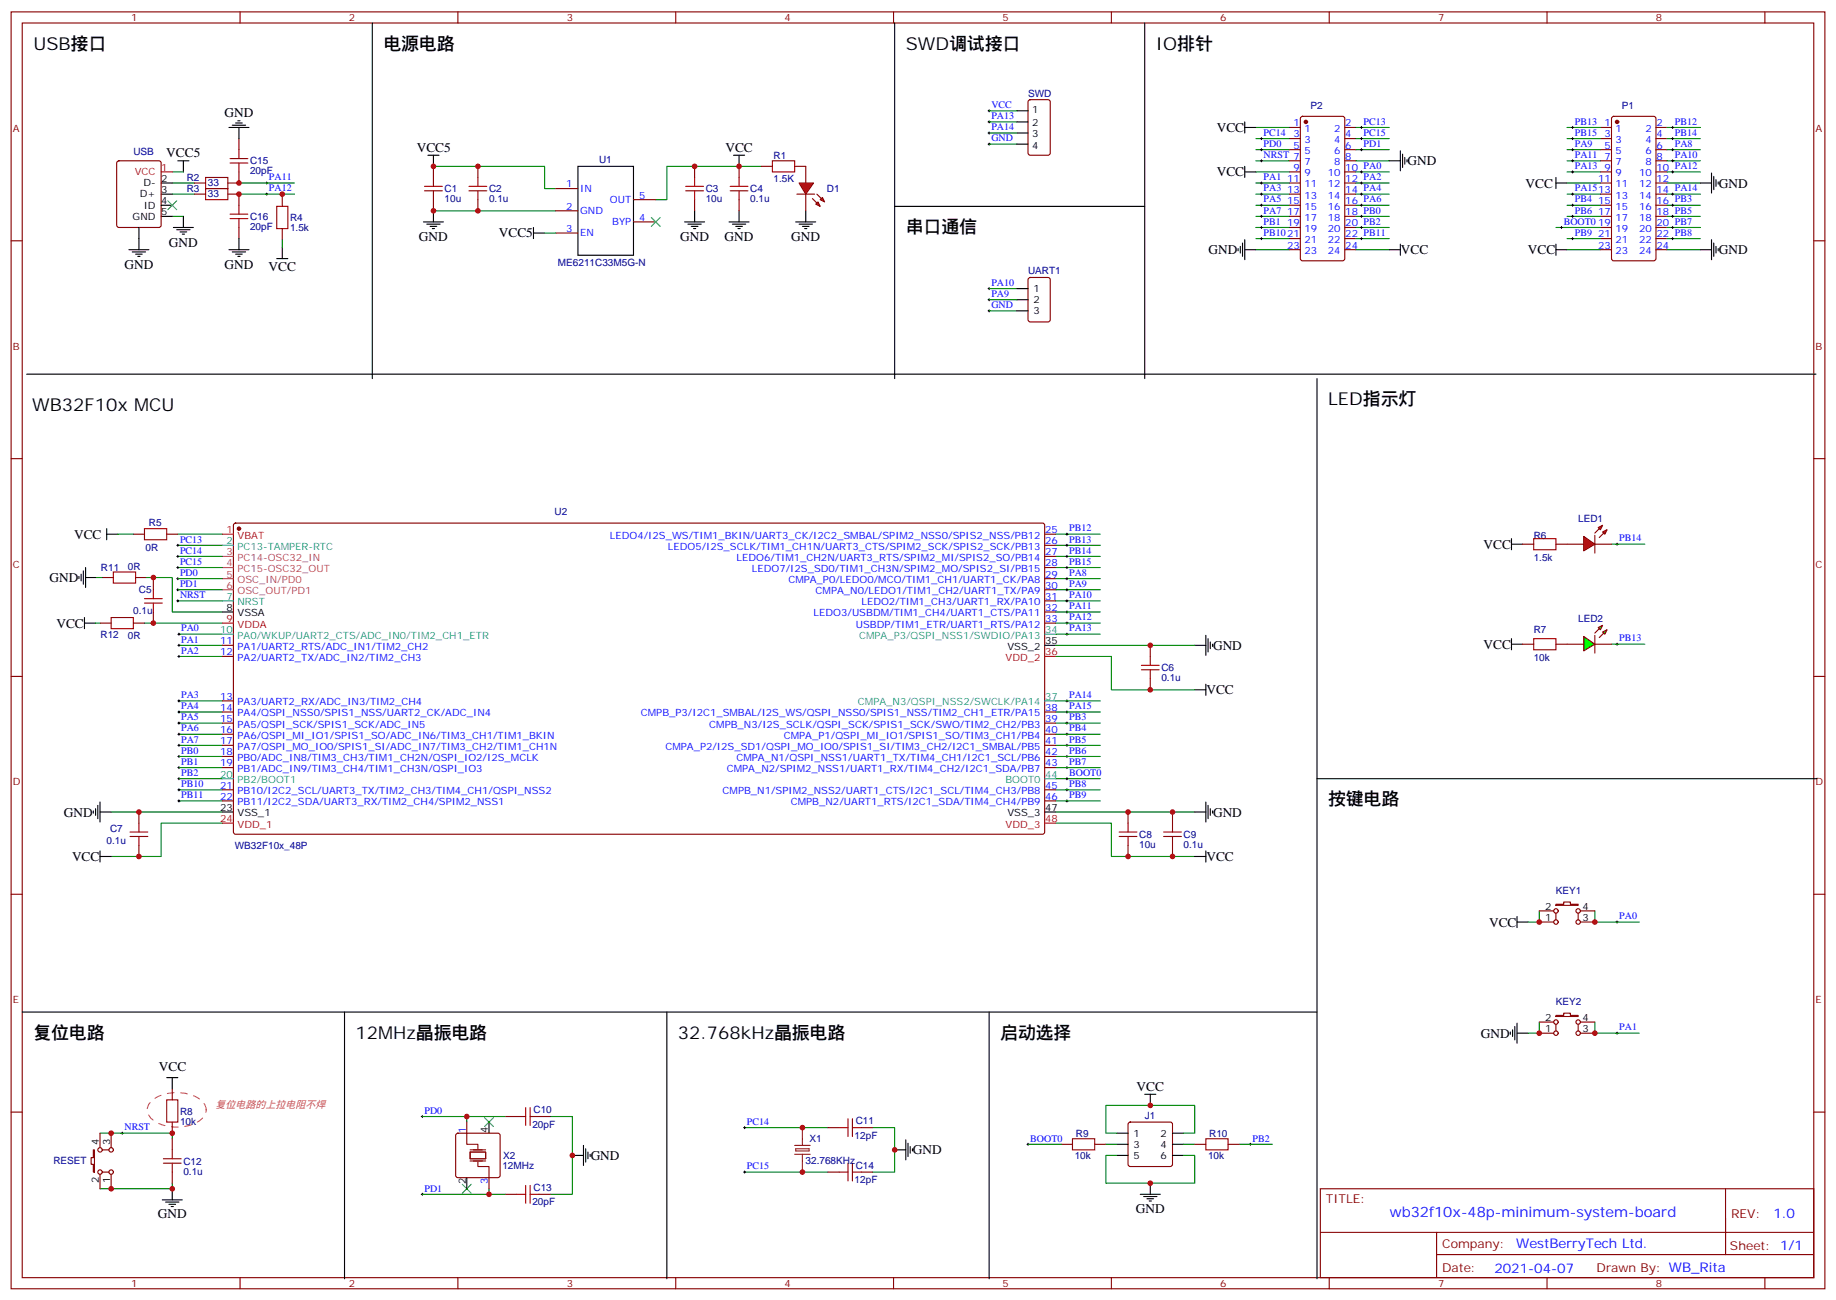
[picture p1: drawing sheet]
<svg xmlns="http://www.w3.org/2000/svg" width="583mm" height="413mm" viewBox="0 0 583 413" stroke-linecap="round" stroke-linejoin="round" font-family="sans-serif">
<g fill="none" stroke="#870000" stroke-width=".35">
<path d="M3.5 3.8h575.8v405.3h-575.8zM7.1 7.3h568.6v398.3h-568.6zM76.2 3.8v3.5M145.3 3.8v3.5M214.5 3.8v3.5M283.6 3.8v3.5M352.8 3.8v3.5M421.9 3.8v3.5M491.1 3.8v3.5M560.2 3.8v3.5M3.5 76.4h3.6M575.7 76.4h3.6"/>
<path d="M3.5 145.6h3.6M575.7 145.6h3.6M483.3 172.8h3.5M493.9 172.8h3.5M3.5 214.7h3.6M483.3 204.5h3.5M493.9 204.5h8.8M506.2 204.5h5.3M575.7 214.7h3.6M3.5 283.9h3.6M575.7 283.9h3.6M3.5 353h3.6"/>
<path d="M160.5 354.4h3.5M171.1 354.4h3.5M262.8 358h3.5M273.4 358h3.5M575.7 353h3.6M160.5 379.1h3.5M171.1 379.1h3.5M262.8 372.1h3.5M273.4 372.1h3.5M336.9 363.3h3.5M347.5 363.3h3.5M419.1 377.4h156.6v28.2h-156.6z"/>
<path d="M547.7 377.4v20.9M419.1 391.2h156.5M456 398.3h119.6M456 391.2v14.1M76.2 405.6v3.5M145.3 405.6v3.5M214.5 405.6v3.5M283.6 405.6v3.5M352.8 405.6v3.5M421.9 405.6v3.5M491.1 405.6v3.5M560.2 405.6v3.5"/>
</g>
<g fill="none" stroke="#000" stroke-width=".32">
<path d="M512.9 172.8h.7M513.3 172.4v.7M512.9 204.5h.7M513.3 204.2v.7M512.9 292.7h.7M513.3 292.3v.8M512.9 328h.7M513.3 327.6v.7M38.5 359.7h.7M38.8 359.4v.7M133.7 354.4h.7M134.1 354.1v.7"/>
<path d="M236 358h.7M236.4 357.6v.7M133.7 379.1h.7M134.1 378.8v.7M236 372.1h.7M236.4 371.7v.7"/>
</g>
<path d="M65.4 352.3a6.2 6.2 0 0 0-5.4-4.9 13.6 13.6 0 0 0-11.8 1.9 3.8 3.8 0 0 0 .8 6.6 13.9 13.9 0 0 0 14.9-.6 4 4 0 0 0 1.5-3" fill="none" stroke="#f63" stroke-width=".35" stroke-dasharray="2.1 2.1"/>
<g fill="none" stroke="#000" stroke-width=".35">
<path d="M118.2 7.3v112.9M284 7.3v112.9M363.4 7.3v112.9M135.8 49.3h3.5M137.6 49.3v3.5M284 65.5h79.4M8.5 118.8h567.9M418 120.2v285.7M479.8 171v3.5M479.8 172.8h3.5M479.8 204.5h3.5M479.8 202.7v3.6"/>
<path d="M418 247.2h158.8M481.5 292.7h3.6M481.5 290.9v3.6M7.1 321.3h410.9M109.4 321.3v84.6M211.7 321.3v84.6M314 321.3v84.6M479.4 327.6v.7M480.1 326.9v2.1M480.8 325.9v4.2M481.5 324.8v6.4M481.5 328h3.6"/>
<path d="M181.7 366.8h3.5M185.2 363.6v6.4M185.9 364.7v4.2M186.6 365.7v2.1M187.3 366.4v.7M284 365h3.5M287.5 361.8v6.4M288.2 362.9v4.2M288.9 364v2.1M289.6 364.7v.7"/>
</g>
<g fill="none" stroke="#a10000" stroke-width=".35">
<path d="M486.8 171h7.1v3.5h-7.1zM486.8 202.7h7.1v3.6h-7.1zM164 354.4h2.9M166.9 351.6v5.7M168.3 351.6v5.7M168.3 354.4h2.8M266.3 358h2.9M269.2 355.1v5.7M270.6 355.1v5.7M270.6 358h2.8M164 379.1h2.9M166.9 376.3v5.7"/>
<path d="M168.3 379.1h2.8M168.3 376.3v5.7M266.3 372.1h2.9M269.2 369.3v5.6M270.6 372.1h2.8M270.6 369.3v5.6M340.4 361.5h7.1v3.5h-7.1z"/>
</g>
<g fill="none" stroke="#008700" stroke-width=".35">
<path d="M241.7 52.8h-30v10.6h-3.6M511.5 172.8h10.6M511.5 204.5h10.6M488.6 289.2v3.5h-3.5M506.2 289.2v3.5h14.1M488.6 324.4v3.6h-3.5M506.2 324.4v3.6h14.1M134.1 354.4h26.4M174.6 354.4h7.1v24.7h-7.1M236.4 358h26.4M276.9 358h7.1v14.1h-7.1M134.1 379.1h26.4"/>
<path d="M236.4 372.1h26.4"/>
</g>
<g fill="#0f0" stroke="#870000" stroke-width=".35">
<path d="M508.7 200.6l1.4-.7-.7 1.4z"/>
<path d="M507.3 199.2l1.4-.7-.7 1.4z"/>
</g>
<g fill="#870000" stroke="#870000" stroke-width=".35">
<path d="M507.6 202.4l1.5-1.4z"/>
<path d="M506.2 201l1.4-1.4z"/>
</g>
<path d="M506.2 201.7v5.6z" fill="#f00" stroke="#870000" stroke-width=".35"/>
<path d="M502.7 202l3.5 2.5-3.5 2.1z" fill="#0f0" stroke="#870000" stroke-width=".35"/>
<g fill="#f00" stroke="#870000" stroke-width=".35">
<path d="M502.7 170.3l3.5 2.5-3.5 2.1z"/>
<path d="M506.2 169.9v5.7z"/>
</g>
<g fill="#870000" stroke="#870000" stroke-width=".35">
<path d="M506.2 169.2l1.4-1.4z"/>
<path d="M507.6 170.6l1.5-1.4z"/>
</g>
<g fill="#f00" stroke="#870000" stroke-width=".35">
<path d="M507.3 167.5l1.4-.7-.7 1.4z"/>
<path d="M508.7 168.9l1.4-.7-.7 1.4z"/>
</g>
<g fill="none" stroke="#870000" stroke-width=".35">
<path d="M497.4 172.8h5.3M506.2 172.8h5.3M488.6 292.7h4.6M488.6 289.2h4.6M493.9 287.1h2.5v-.8h2.1v.8h2.4v.3h-7zM493.9 289.9v2.1M500.9 289.9v2.1M501.6 292.7h4.6M501.6 289.2h4.6M488.6 328h4.6M488.6 324.4h4.6M493.9 322.3h2.5v-.7h2.1v.7h2.4v.4h-7z"/>
<path d="M493.9 325.2v2.1M500.9 325.2v2.1M501.6 328h4.6M501.6 324.4h4.6"/>
<circle cx="493.9" cy="292.7" r=".71"/>
<circle cx="493.9" cy="289.2" r=".71"/>
<circle cx="500.9" cy="292.7" r=".71"/>
<circle cx="500.9" cy="289.2" r=".71"/>
<circle cx="493.9" cy="324.4" r=".71"/>
<circle cx="493.9" cy="328" r=".71"/>
<circle cx="500.9" cy="324.4" r=".71"/>
<circle cx="500.9" cy="328" r=".71"/>
</g>
<g fill="none" stroke="#000" stroke-width=".35">
<path d="M232.8 49.3h3.6M234.6 49.3v3.5M217.3 70.4h6.4M218.4 71.2h4.2M219.4 71.9h2.1M220.1 72.6h.7M220.5 66.9v3.5M231.4 70.4h6.4M232.5 71.2h4.2M233.5 71.9h2.2M234.2 72.6h.7M234.6 66.9v3.5"/>
<path d="M252.6 70.4h6.3M253.6 71.2h4.3M254.7 71.9h2.1M255.4 72.6h.7M255.8 66.9v3.5"/>
</g>
<g fill="#f00" stroke="#870000" stroke-width=".35">
<path d="M253.6 58.1h4.6l-2.4 3.5z"/>
<path d="M252.9 61.6h5.7z"/>
</g>
<g fill="#870000" stroke="#870000" stroke-width=".35">
<path d="M259.3 61.6l1.4 1.4z"/>
<path d="M257.9 63l1.4 1.5z"/>
</g>
<g fill="#f00" stroke="#870000" stroke-width=".35">
<path d="M260.3 63.4l.8-.7 .7 1.4z"/>
<path d="M258.9 64.8l.7-.7 .7 1.4z"/>
</g>
<g fill="none" stroke="#870000" stroke-width=".35">
<path d="M326.6 31.9l.4-.3h5.7l.6 .5 .1 16.5-.5 .6-5.9 .1-.6-.5-.1-16.5zM413 37.1l.5-.2h12.7l.6 .5 .1 44.7-.5 .6-12.9 .1-.7-.5-.1-44.7zM511.8 37.1l.4-.2h12.7l.7 .5v44.7l-.4 .6-13 .1-.6-.5-.1-44.7zM37.3 51.3l.4-.3h12.7l.7 .5 .1 20-.5 .7h-13l-.6-.4-.1-20zM61.7 58.1h3.6M75.8 54.6v3.5h-3.5M75.8 44v3.5M137.6 52.8v3.5M151.7 52.8v3.5M176.4 59.9h7M220.5 52.8v3.5M234.6 52.8v3.5"/>
<path d="M241.7 52.8h3.5M252.2 52.8h3.6v5.3M409.2 58.1h3.5M409.2 40.5h3.5M409.2 44h3.5M409.2 47.5h3.5M409.2 51h3.5M409.2 54.6h3.5M426.9 58.1h3.5M426.9 40.5h3.5M426.9 44h3.5M426.9 47.5h3.5"/>
<path d="M426.9 51h3.5M426.9 54.6h3.5M508 58.1h3.5M508 40.5h3.5M508 44h3.5M508 47.5h3.5M508 51h3.5M508 54.6h3.5M525.6 58.1h3.6M525.6 40.5h3.6M525.6 44h3.6M525.6 47.5h3.6"/>
<path d="M525.6 51h3.6M525.6 54.6h3.6M61.7 61.6h3.6M72.3 61.6h3.5v3.6M75.8 72.2v3.5M89.6 62v3.5M89.6 72.6v3.5M137.6 63.4v3.5M151.7 63.4v3.5M176.4 66.9h7M176.4 74h7M201.1 70.4h7"/>
<path d="M201.1 63.4h7M220.5 63.4v3.5M234.6 63.4v3.5M255.8 61.6v5.3M409.2 61.6h3.5M409.2 79.3h3.5M409.2 75.7h3.5M409.2 72.2h3.5M409.2 68.7h3.5M409.2 65.2h3.5M426.9 61.6h3.5M426.9 79.3h3.5"/>
<path d="M426.9 75.7h3.5M426.9 72.2h3.5M426.9 68.7h3.5M426.9 65.2h3.5M508 61.6h3.5M508 79.3h3.5M508 75.7h3.5M508 72.2h3.5M508 68.7h3.5M508 65.2h3.5M525.6 61.6h3.6M525.6 79.3h3.6"/>
<path d="M525.6 75.7h3.6M525.6 72.2h3.6M525.6 68.7h3.6M525.6 65.2h3.6M326.6 88.3l.4-.2h5.7l.6 .4 .1 13-.5 .6-5.9 .1-.6-.5-.1-12.9zM42.3 169.6h3.6M52.9 169.6h3.5M74.3 166.3l.5-.2h256.4l.4 .7-.1 97.6-.6 .4h-256.4l-.4-.7v-97.3zM331.6 176.6h3.5M331.6 173.1h3.5M331.6 169.6h3.5M31.7 197.8h3.6"/>
<path d="M32.5 183.3h3.5M42.3 197.8h3.6M43 183.3h3.6M48.7 183.7v3.5M48.7 194.3v3.5M331.6 197.8h3.5M331.6 194.3h3.5M331.6 190.7h3.5M331.6 187.2h3.5M331.6 183.7h3.5M331.6 180.2h3.5M70.6 204.9h3.5"/>
<path d="M70.6 208.4h3.5M365.1 204.9v3.5M365.1 215.4v3.6M70.6 222.5h3.5M70.6 226h3.5M70.6 229.6h3.5M70.6 233.1h3.5M70.6 236.6h3.5M331.6 226h3.5M331.6 229.6h3.5M331.6 233.1h3.5M331.6 236.6h3.5"/>
<path d="M44.1 257.8v3.5M70.6 240.1h3.5M70.6 243.7h3.5M70.6 250.7h3.5M70.6 254.2h3.5M331.6 240.1h3.5M331.6 243.7h3.5M331.6 250.7h3.5M331.6 254.2h3.5M358.1 257.8v3.5M372.2 257.8v3.5M44.1 268.4v3.5"/>
<path d="M358.1 268.4v3.5M372.2 268.4v3.5M31.7 359.7v4.6M35.3 359.7v4.6M54.7 345.6v3.5M54.7 356.2v3.5M144.9 359.9l.4-.2h12.7l.5 .2 .2 .5v12.7l-.2 .5-.5 .2h-12.7l-.5-.2-.2-.5v-12.7zM148.2 356.2v3.5M358.3 356.4l.5-.2h12.7l.5 .2 .2 .5v12.7l-.3 .5-.4 .2h-12.7l-.5-.2-.2-.5v-12.7zM29.6 365h.4v7.1h-.4v-2.5h-.7v-2.1h.7zM31.7 372.8v4.6M32.5 365h2.1"/>
<path d="M32.5 372.1h2.1M35.3 372.8v4.6M54.7 361.5v3.5M54.7 372.1v3.5M155.2 373.8v3.6M379.2 363.3h3.6M389.8 363.3h3.5"/>
<circle cx="31.8" cy="365" r=".71"/>
<circle cx="31.8" cy="372.1" r=".71"/>
<circle cx="35.3" cy="365" r=".71"/>
<circle cx="35.3" cy="372.1" r=".71"/>
</g>
<g fill="none" stroke="#a10000" stroke-width=".35">
<path d="M65.3 59.9h7v3.5h-7zM65.3 56.3h7v3.6h-7zM73 51.8h5.7M73 50.3h5.7M75.8 47.5v2.8M75.8 51.8v2.8M134.8 59.2h5.6M137.6 56.3v2.9M148.9 59.2h5.6M151.7 56.3v2.9M217.7 59.2h5.6M220.5 56.3v2.9"/>
<path d="M231.8 59.2h5.6M234.6 56.3v2.9M245.2 51h7v3.6h-7zM73 69.4h5.7M73 68h5.7M75.8 65.2v2.8M75.8 69.4v2.8M87.8 65.5h3.6v7.1h-3.6zM134.8 60.6h5.6M137.6 60.6v2.8M148.9 60.6h5.6M151.7 60.6v2.8"/>
<path d="M217.7 60.6h5.6M220.5 60.6v2.8M231.8 60.6h5.6M234.6 60.6v2.8M45.9 167.8h7v3.5h-7zM35.3 196h7v3.6h-7zM36 181.6h7v3.5h-7zM45.9 191.5h5.6M45.9 190h5.6M48.7 187.2v2.8M48.7 191.5v2.8M362.3 212.6h5.6"/>
<path d="M362.3 211.2h5.6M365.1 208.4v2.8M365.1 212.6v2.8M41.3 265.5h5.6M41.3 264.1h5.6M44.1 261.3v2.8M44.1 265.5v2.9M355.2 265.5h5.7M355.2 264.1h5.7M358.1 261.3v2.8M358.1 265.5v2.9M369.4 265.5h5.6"/>
<path d="M369.4 264.1h5.6M372.2 261.3v2.8M372.2 265.5v2.9M52.9 349.1h3.5v7.1h-3.5zM51.9 369.3h5.6M51.9 367.8h5.6M54.7 365v2.8M54.7 369.3v2.8M382.8 361.5h7v3.5h-7z"/>
</g>
<g fill="none" stroke="#008700" stroke-width=".35">
<path d="M314 38.7h8.8M314 35.2h8.8M54.7 58.1h7M54.7 54.6h3.5M75.8 58.1h17.7M137.6 52.8h35.3v7.1h3.5M314 45.8h8.8M314 42.2h8.8M398.6 58.1h10.6M398.6 54.6h10.6M398.6 40.5h10.6M398.6 44h10.6"/>
<path d="M398.6 47.5h10.6M398.6 51h10.6M430.4 58.1h10.6M430.4 54.6h10.6M430.4 40.5h10.6M430.4 44h10.6M430.4 47.5h10.6M430.4 51h10.6M497.4 58.1h10.6M497.4 54.6h10.6M497.4 40.5h10.6M497.4 44h10.6"/>
<path d="M497.4 47.5h10.6M497.4 51h10.6M529.2 58.1h10.6M529.2 54.6h10.6M529.2 40.5h10.6M529.2 44h10.6M529.2 47.5h10.6M529.2 51h10.6M54.7 61.6h7M54.7 68.7h3.5M75.8 61.6h13.8M89.6 76.1v2.5"/>
<path d="M93.5 61.6h-3.9v.4M137.6 66.9h38.8M172.9 74h3.5M398.6 61.6h10.6M398.6 68.7h10.6M398.6 65.2h10.6M398.6 79.3h10.6M398.6 75.7h10.6M398.6 72.2h10.6M430.4 61.6h10.6M430.4 68.7h10.6M430.4 65.2h10.6"/>
<path d="M430.4 79.3h10.6M430.4 75.7h10.6M430.4 72.2h10.6M493.9 72.2h14.1M497.4 61.6h10.6M497.4 68.7h10.6M497.4 65.2h10.6M497.4 79.3h10.6M497.4 75.7h10.6M529.2 61.6h10.6M529.2 68.7h10.6M529.2 65.2h10.6"/>
<path d="M529.2 79.3h10.6M529.2 75.7h10.6M529.2 72.2h10.6M314 98.7h8.8M314 95.1h8.8M314 91.6h8.8M37.4 169.6h4.9M56.4 176.6h14.2M56.4 173.1h14.2M56.4 169.6h14.2M335.1 176.6h14.1M335.1 173.1h14.1"/>
<path d="M335.1 169.6h14.1M30.3 197.8h1.4M30.7 183.3h1.8M45.9 197.8h24.7M46.6 183.3h8.1v11h15.9M48.7 183.3v.4M56.4 180.2h14.2M56.4 190.7h14.2M56.4 187.2h14.2M56.4 183.7h14.2M335.1 180.2h14.1M335.1 190.7h14.1"/>
<path d="M335.1 194.3h14.1M335.1 197.8h14.1M335.1 187.2h14.1M335.1 183.7h14.1M56.8 208.4h13.8M56.8 204.9h13.8M56.8 201.3h13.8M335.1 204.9h44.1M335.1 208.4h17.7v10.6h26.4M335.1 201.3h14.1M56.8 236.6h13.8M56.8 233.1h13.8"/>
<path d="M56.8 229.6h13.8M56.8 226h13.8M56.8 222.5h13.8M335.1 236.6h14.1M335.1 233.1h14.1M335.1 229.6h14.1M335.1 226h14.1M335.1 222.5h14.1M35.3 257.8h35.3M56.8 254.2h13.8M56.8 250.7h13.8M56.8 247.2h13.8"/>
<path d="M56.8 243.7h13.8M56.8 240.1h13.8M335.1 254.2h14.1M335.1 250.7h14.1M335.1 247.2h14.1M335.1 243.7h14.1M335.1 240.1h14.1M335.1 257.8h44.1M70.6 261.3h-19.4v10.6h-15.9M335.1 261.3h17.7v10.6h26.4M31.7 359.7h23v1.8M148.2 354.4v1.8"/>
<path d="M354.5 359.7h-3.5v-8.8h28.2v8.8h-3.5M54.7 375.6v1.8h-23M155.2 377.4v1.7M326.3 363.3h10.6M351 363.3h3.5M354.5 366.8h-3.5v8.8h28.2v-8.8h-3.5M375.7 363.3h3.5M393.3 363.3h10.6"/>
</g>
<g fill="none" stroke="#000" stroke-width=".35">
<path d="M73.7 39.8h4.3M74.8 39.1h2.1M75.5 38.3h.7M322.8 35.2h3.5M322.8 38.7h3.5M395.1 38.7v3.5M51.2 58.1h3.5M56.4 51h3.6M58.2 51v3.6M72.7 40.5h6.3M75.8 40.5v3.5M183.4 52.8h17.7v28.2h-17.7z"/>
<path d="M322.8 42.2h3.5M322.8 45.8h3.5M395.1 40.5h3.5M395.1 52.8v3.5M395.1 54.6h3.5M441 51h3.5M444.5 47.9v6.3M445.2 48.9v4.3M445.9 50v2.1M446.6 50.7v.7M493.9 58.1h3.5M493.9 56.3v3.6"/>
<path d="M539.8 58.1h3.5M543.3 54.9v6.4M544 56v4.2M544.7 57v2.2M545.4 57.7v.8M40.9 79.3h6.4M42 80h4.2M44.1 72.2v7.1M51.2 68.7h3.5M51.2 61.6h3.5M51.2 65.2h3.5M55 72.2h6.4"/>
<path d="M56.1 72.9h4.2M57.1 73.6h2.2M57.9 74.3h.7M58.2 68.7v3.5M72.7 79.3h6.3M73.7 80h4.3M75.8 75.7v3.6M89.6 78.6v3.5M134.4 70.4h6.4M135.5 71.2h4.2M136.5 71.9h2.1M137.2 72.6h.7"/>
<path d="M137.6 66.9v3.5M169.3 74h3.6M169.3 72.2v3.5M393 78.9v.7M393.7 78.2v2.1M394.4 77.2v4.2M395.1 76.1v6.3M395.1 79.3h3.5M441 79.3h3.5M444.5 77.5v3.5M493.9 79.3h3.5M493.9 77.5v3.5"/>
<path d="M539.8 79.3h3.5M543.3 76.1v6.3M544 77.2v4.2M544.7 78.2v2.1M545.4 78.9v.7M43 80.7h2.2M43.7 81.4h.7M74.8 80.7h2.1M75.5 81.4h.7M87.8 82.1h3.6M322.8 98.7h3.5M322.8 91.6h3.5"/>
<path d="M322.8 95.1h3.5M33.9 169.6h3.5M33.9 167.8v3.5M25 183v.7M25.8 182.3v2.1M26.5 181.2v4.3M26.8 197.8h3.5M26.8 196v3.6M27.2 183.3h3.5M27.2 180.2v6.3M70.6 194.3h3.5M331.6 204.9h3.5"/>
<path d="M379.2 204.9h3.6M379.2 219h3.6M382.8 201.7v6.3M382.8 217.2v3.5M383.5 202.7v4.3M384.2 203.8v2.1M384.9 204.5v.7M29.6 257.4v.7M30.3 256.7v2.1M31 255.7v4.2M31.7 257.8h3.6M31.7 254.6v6.3"/>
<path d="M70.6 257.8h3.5M331.6 257.8h3.5M379.2 257.8h3.6M382.8 254.6v6.3M383.5 255.7v4.2M384.2 256.7v2.1M384.9 257.4v.7M31.7 271.9h3.6M31.7 270.1v3.5M379.2 271.9h3.6M382.8 270.1v3.5M52.9 342.1h3.5"/>
<path d="M54.7 342.1v3.5M155.2 356.2v3.5M354.5 359.7h3.6M363.4 347.4h3.5M365.1 347.4v3.5M372.2 359.7h3.5M54.7 377.4v3.5M148.2 373.8v3.6M354.5 363.3h3.6M354.5 366.8h3.6M361.9 379.1h6.4M363 379.8h4.2"/>
<path d="M365.1 375.6v3.5M372.2 363.3h3.5M372.2 366.8h3.5M51.5 380.9h6.4M52.6 381.6h4.2M53.6 382.3h2.1M54.3 383h.7M364.1 380.5h2.1M364.8 381.2h.7"/>
</g>
<g fill="none" stroke="#000" stroke-width=".32">
<path d="M313.6 38.7h.7M313.6 35.2h.7M314 34.8v.7M314 38.3v.8M84.3 58.1h.7M84.7 57.7v.8M313.6 42.2h.7M313.6 45.8h.7M314 41.9v.7M314 45.4v.7M400 58.1h.8M400 44h.8"/>
<path d="M400 47.5h.8M400 51h.8M400.4 43.6v.7M400.4 47.2v.7M400.4 50.7v.7M400.4 57.7v.8M431.8 58.1h.7M431.8 40.5h.7M431.8 44h.7M431.8 47.5h.7M431.8 54.6h.7M432.2 40.1v.7"/>
<path d="M432.2 43.6v.7M432.2 47.2v.7M432.2 54.2v.7M432.2 57.7v.8M498.8 40.5h.7M498.8 44h.7M498.8 47.5h.7M498.8 51h.7M498.8 54.6h.7M499.2 40.1v.7M499.2 43.6v.7M499.2 47.2v.7"/>
<path d="M499.2 50.7v.7M499.2 54.2v.7M530.6 40.5h.7M530.6 44h.7M530.6 47.5h.7M530.6 51h.7M530.6 54.6h.7M530.9 40.1v.7M530.9 43.6v.7M530.9 47.2v.7M530.9 50.7v.7M530.9 54.2v.7"/>
<path d="M84.3 61.6h.7M84.7 61.3v.7M400 61.6h.8M400 65.2h.8M400 68.7h.8M400 72.2h.8M400 75.7h.8M400.4 61.3v.7M400.4 64.8v.7M400.4 68.3v.7M400.4 71.9v.7M400.4 75.4v.7"/>
<path d="M431.8 61.6h.7M431.8 65.2h.7M431.8 68.7h.7M431.8 72.2h.7M431.8 75.7h.7M432.2 61.3v.7M432.2 64.8v.7M432.2 68.3v.7M432.2 71.9v.7M432.2 75.4v.7M495.3 72.2h.7M495.7 71.9v.7"/>
<path d="M498.8 61.6h.7M498.8 65.2h.7M498.8 68.7h.7M498.8 75.7h.7M499.2 61.3v.7M499.2 64.8v.7M499.2 68.3v.7M499.2 75.4v.7M530.6 61.6h.7M530.6 65.2h.7M530.6 68.7h.7M530.6 72.2h.7"/>
<path d="M530.6 75.7h.7M530.9 61.3v.7M530.9 64.8v.7M530.9 68.3v.7M530.9 71.9v.7M530.9 75.4v.7M313.6 91.6h.7M313.6 95.1h.7M313.6 98.7h.7M314 91.3v.7M314 94.8v.7M314 98.3v.7"/>
<path d="M56.1 176.6h.7M56.1 173.1h.7M56.4 172.8v.7M56.4 176.3v.7M56.4 179.8v.7M338.3 176.6h.7M338.3 173.1h.7M338.3 169.6h.7M338.7 169.2v.7M338.7 172.8v.7M338.7 176.3v.7M338.7 179.8v.7"/>
<path d="M56.1 180.2h.7M56.1 190.7h.7M56.1 187.2h.7M56.1 183.7h.7M56.4 183.3v.7M56.4 186.9v.7M56.4 190.4v.7M338.3 180.2h.7M338.3 197.8h.7M338.3 194.3h.7M338.3 190.7h.7M338.3 187.2h.7"/>
<path d="M338.3 183.7h.7M338.7 183.3v.7M338.7 186.9v.7M338.7 190.4v.7M338.7 193.9v.7M338.7 197.4v.8M56.4 208.4h.7M56.4 204.9h.7M56.4 201.3h.7M56.8 201v.7M56.8 204.5v.7M56.8 208v.7"/>
<path d="M338.3 201.3h.7M338.7 201v.7M56.4 236.6h.7M56.4 233.1h.7M56.4 229.6h.7M56.4 226h.7M56.4 222.5h.7M56.8 222.1v.7M56.8 225.7v.7M56.8 229.2v.7M56.8 232.7v.7M56.8 236.3v.7"/>
<path d="M56.8 239.8v.7M338.3 236.6h.7M338.3 233.1h.7M338.3 229.6h.7M338.3 226h.7M338.3 222.5h.7M338.7 222.1v.7M338.7 225.7v.7M338.7 229.2v.7M338.7 232.7v.7M338.7 236.3v.7M338.7 239.8v.7"/>
<path d="M56.4 254.2h.7M56.4 250.7h.7M56.4 243.7h.7M56.4 240.1h.7M56.4 247.2h.7M56.8 243.3v.7M56.8 246.8v.7M56.8 250.4v.7M56.8 253.9v.7M338.3 254.2h.7M338.3 250.7h.7M338.3 243.7h.7"/>
<path d="M338.3 240.1h.7M338.3 247.2h.7M338.7 243.3v.7M338.7 246.8v.7M338.7 250.4v.7M338.7 253.9v.7M326 363.3h.7M326.3 362.9v.7M396.5 363.3h.7M396.9 362.9v.7"/>
</g>
<path d="M51.2 54.6h3.5M70.6 169.6h3.5M70.6 197.8h3.5M331.6 208.4h3.5M70.6 261.3h3.5M331.6 261.3h3.5" fill="none" stroke="#f00" stroke-width=".35"/>
<g fill="#870000" stroke="#870000" stroke-width=".35">
<circle cx="75.8" cy="167.8" r=".53"/>
<circle cx="414.5" cy="38.7" r=".53"/>
<circle cx="513.3" cy="38.7" r=".53"/>
</g>
<path d="M70.6 173.1h3.5M70.6 190.7h3.5M70.6 201.3h3.5M331.6 201.3h3.5M331.6 222.5h3.5M70.6 247.2h3.5M331.6 247.2h3.5" fill="none" stroke="#009cc9" stroke-width=".35"/>
<path d="M70.6 176.6h3.5M70.6 180.2h3.5M70.6 183.7h3.5M70.6 187.2h3.5" fill="none" stroke="#c4008f" stroke-width=".35"/>
<path d="M53.3 63.7l2.8 2.9M56.1 63.7l-2.8 2.9M206.7 69l2.8 2.9M209.5 69l-2.8 2.9M153.8 354.8l2.8 2.8M156.6 354.8l-2.8 2.8M146.8 376l2.8 2.8M149.6 376l-2.8 2.8" fill="none" stroke="#3c3" stroke-width=".35"/>
<path d="M148.2 359.7v3.6h3.5v1.4M149.2 365.7h5v2.1h-5zM149.2 365h5M149.2 368.5h5M151.7 368.9v1.4h3.5v3.5" fill="none" stroke="#870012" stroke-width=".35"/>
<path d="M254.7 358v5.6M252.2 363.6h5M252.2 366.4h5M252.6 364.7h4.2v.7h-4.2zM254.7 366.4v5.7" fill="none" stroke="#8c2424" stroke-width=".35"/>
<g fill="#c00">
<circle cx="506.2" cy="328" r=".88"/>
<circle cx="137.6" cy="66.9" r=".88"/>
<circle cx="151.7" cy="66.9" r=".88"/>
<circle cx="54.7" cy="377.4" r=".88"/>
<circle cx="365.1" cy="375.6" r=".88"/>
<circle cx="365.1" cy="350.9" r=".88"/>
<circle cx="151.7" cy="52.8" r=".88"/>
<circle cx="488.6" cy="328" r=".88"/>
<circle cx="506.2" cy="292.7" r=".88"/>
<circle cx="488.6" cy="292.7" r=".88"/>
<circle cx="284" cy="365" r=".88"/>
<circle cx="234.6" cy="52.8" r=".88"/>
<circle cx="220.5" cy="52.8" r=".88"/>
<circle cx="137.6" cy="52.8" r=".88"/>
<circle cx="35.3" cy="377.4" r=".88"/>
<circle cx="35.3" cy="359.7" r=".88"/>
<circle cx="44.1" cy="257.8" r=".88"/>
<circle cx="44.1" cy="271.9" r=".88"/>
<circle cx="358.1" cy="257.8" r=".88"/>
<circle cx="372.2" cy="257.8" r=".88"/>
<circle cx="358.1" cy="271.9" r=".88"/>
<circle cx="365.1" cy="204.9" r=".88"/>
<circle cx="365.1" cy="219" r=".88"/>
<circle cx="372.2" cy="271.9" r=".88"/>
<circle cx="54.7" cy="359.7" r=".88"/>
<circle cx="148.2" cy="354.4" r=".88"/>
<circle cx="155.2" cy="379.1" r=".88"/>
<circle cx="181.7" cy="366.8" r=".88"/>
<circle cx="254.7" cy="358" r=".88"/>
<circle cx="254.7" cy="372.1" r=".88"/>
<circle cx="75.8" cy="58.1" r=".88"/>
<circle cx="75.8" cy="61.6" r=".88"/>
<circle cx="89.6" cy="61.6" r=".88"/>
<circle cx="48.7" cy="183.3" r=".88"/>
<circle cx="48.7" cy="197.8" r=".88"/>
</g>
<g font-size="5.6">
<text x="10.6" y="15.8">USB接口</text>
<text x="121.7" y="15.8">电源电路</text>
<text x="287.5" y="15.8">SWD调试接口</text>
<text x="366.9" y="15.8">IO排针</text>
<text x="287.5" y="74">串口通信</text>
<text x="10.2" y="130.4">WB32F10x MCU</text>
<text x="421.6" y="128.7">LED指示灯</text>
<text x="421.6" y="255.7">按键电路</text>
<text x="10.6" y="329.7">复位电路</text>
<text x="112.9" y="329.7">12MHz晶振电路</text>
<text x="215.2" y="329.7">32.768kHz晶振电路</text>
<text x="317.5" y="329.7">启动选择</text>
</g>
<text font-size="4.6" fill="#00f" x="441.2" y="386.4">wb32f10x-48p-minimum-system-board</text>
<g font-size="4.2">
<text x="71.3" y="37.3">GND</text>
<text x="386.2" y="41.9">VCC</text>
<text x="52.8" y="49.9">VCC5</text>
<text x="132.3" y="48.1">VCC5</text>
<text x="230.3" y="48.1">VCC</text>
<text x="446.8" y="52.5">GND</text>
<text x="386.2" y="56">VCC</text>
<text x="484.2" y="59.5">VCC</text>
<text x="545.6" y="59.5">GND</text>
<text x="133" y="76.5">GND</text>
<text x="158.3" y="75.4">VCC5</text>
<text x="215.9" y="76.5">GND</text>
<text x="230" y="76.5">GND</text>
<text x="251.2" y="76.5">GND</text>
<text x="53.6" y="78.3">GND</text>
<text x="383.6" y="80.7">GND</text>
<text x="444.7" y="80.7">VCC</text>
<text x="485" y="80.7">VCC</text>
<text x="545.6" y="80.7">GND</text>
<text x="39.5" y="85.4">GND</text>
<text x="71.3" y="85.3">GND</text>
<text x="85.3" y="86">VCC</text>
<text x="23.5" y="171">VCC</text>
<text x="470.9" y="174.2">VCC</text>
<text x="15.7" y="184.8">GND</text>
<text x="17.9" y="199.2">VCC</text>
<text x="385.1" y="206.3">GND</text>
<text x="470.9" y="205.9">VCC</text>
<text x="382.9" y="220.4">VCC</text>
<text x="20.3" y="259.2">GND</text>
<text x="385.1" y="259.2">GND</text>
<text x="22.9" y="273.3">VCC</text>
<text x="382.9" y="273.3">VCC</text>
<text x="472.7" y="294.1">VCC</text>
<text x="470.1" y="329.4">GND</text>
<text x="50.4" y="340">VCC</text>
<text x="360.8" y="346.3">VCC</text>
<text x="187.5" y="368.2">GND</text>
<text x="289.8" y="366.4">GND</text>
<text x="50.1" y="386.5">GND</text>
<text x="360.5" y="385.1">GND</text>
</g>
<g font-size="4.2" fill="#00f">
<text x="562.9" y="386.6">1.0</text>
<text x="481.3" y="396.2">WestBerryTech Ltd.</text>
<text x="474.4" y="404">2021-04-07</text>
</g>
<g font-size="3.9" fill="#800">
<text x="420.9" y="382">TITLE:</text>
<text x="549.5" y="386.6">REV:</text>
<text x="457.8" y="396.2">Company:</text>
<text x="549.1" y="396.8">Sheet: 1/1</text>
<text x="457.8" y="403.8">Date:</text>
<text x="506.8" y="403.9">Drawn By: WB_Rita</text>
</g>
<g font-size="3.2" fill="#800">
<text x="41.6" y="6.8">1</text>
<text x="110.8" y="6.8">2</text>
<text x="179.9" y="6.8">3</text>
<text x="249.1" y="6.8">4</text>
<text x="318.2" y="6.8">5</text>
<text x="387.3" y="6.8">6</text>
<text x="456.5" y="6.8">7</text>
<text x="525.6" y="6.8">8</text>
<text x="4.1" y="41.9">A</text>
<text x="576.3" y="41.9">A</text>
<text x="4.1" y="111">B</text>
<text x="576.3" y="111">B</text>
<text x="4.1" y="180.2">C</text>
<text x="576.3" y="180.2">C</text>
<text x="4.1" y="249.3">D</text>
<text x="576.3" y="249.3">D</text>
<text x="4.1" y="318.5">E</text>
<text x="576.3" y="318.5">E</text>
<text x="41.6" y="408.6">1</text>
<text x="110.8" y="408.6">2</text>
<text x="179.9" y="408.6">3</text>
<text x="249.1" y="408.6">4</text>
<text x="318.2" y="408.6">5</text>
<text x="387.3" y="408.6">6</text>
<text x="456.5" y="408.6">7</text>
<text x="525.6" y="408.6">8</text>
</g>
<g font-size="3.2" fill="#00f">
<text x="314.7" y="34.3">VCC</text>
<text x="314.7" y="41.3">PA14</text>
<text x="314.7" y="37.8">PA13</text>
<text x="410.6" y="40.1">1</text>
<text x="414.1" y="41.9">1</text>
<text x="423.5" y="41.9">2</text>
<text x="427" y="40.1">2</text>
<text x="432.9" y="39.6">PC13</text>
<text x="499.9" y="39.6">PB13</text>
<text x="509.3" y="40.1">1</text>
<text x="512.8" y="41.9">1</text>
<text x="522.3" y="41.9">2</text>
<text x="525.8" y="40.1">2</text>
<text x="531.6" y="39.6">PB12</text>
<text x="314.7" y="44.9">GND</text>
<text x="401.1" y="43.1">PC14</text>
<text x="401.1" y="46.6">PD0</text>
<text x="410.6" y="43.6">3</text>
<text x="410.6" y="47.2">5</text>
<text x="414.1" y="45.4">3</text>
<text x="423.5" y="45.4">4</text>
<text x="427" y="47.2">6</text>
<text x="427" y="43.6">4</text>
<text x="432.9" y="43.1">PC15</text>
<text x="432.9" y="46.6">PD1</text>
<text x="499.9" y="43.1">PB15</text>
<text x="499.9" y="46.6">PA9</text>
<text x="509.3" y="43.6">3</text>
<text x="509.3" y="47.2">5</text>
<text x="512.8" y="45.4">3</text>
<text x="522.3" y="45.4">4</text>
<text x="525.8" y="47.2">6</text>
<text x="525.8" y="43.6">4</text>
<text x="531.6" y="43.1">PB14</text>
<text x="531.6" y="46.6">PA8</text>
<text x="401.1" y="50.2">NRST 7</text>
<text x="414.1" y="48.9">5</text>
<text x="414.1" y="52.5">7</text>
<text x="423.5" y="52.5">8</text>
<text x="423.5" y="48.9">6</text>
<text x="427" y="50.7">8</text>
<text x="499.9" y="50.2">PA11</text>
<text x="499.9" y="53.7">PA13</text>
<text x="509.3" y="50.7">7</text>
<text x="512.8" y="48.9">5</text>
<text x="512.8" y="52.5">7</text>
<text x="522.3" y="52.5">8</text>
<text x="522.3" y="48.9">6</text>
<text x="525.8" y="50.7">8</text>
<text x="531.6" y="50.2">PA10</text>
<text x="85.4" y="57.2">PA11</text>
<text x="179.7" y="59.5">1</text>
<text x="401.1" y="57.2">PA1</text>
<text x="408.5" y="57.7">11</text>
<text x="410.6" y="54.2">9</text>
<text x="414.1" y="56">9</text>
<text x="414.1" y="59.5">11</text>
<text x="421.5" y="59.5">12</text>
<text x="421.5" y="56">10</text>
<text x="427" y="57.7">12 PA2</text>
<text x="427" y="54.2">10 PA0</text>
<text x="507.3" y="57.7">11</text>
<text x="509.3" y="54.2">9</text>
<text x="512.8" y="56">9</text>
<text x="512.8" y="59.5">11</text>
<text x="520.3" y="59.5">12</text>
<text x="520.3" y="56">10</text>
<text x="525.8" y="57.7">12</text>
<text x="525.8" y="54.2">10 PA12</text>
<text x="85.4" y="60.7">PA12</text>
<text x="184.1" y="60.9">IN</text>
<text x="193.6" y="64.5">OUT</text>
<text x="202.8" y="63">5</text>
<text x="401.1" y="60.7">PA3</text>
<text x="401.1" y="64.3">PA5</text>
<text x="408.5" y="61.3">13</text>
<text x="408.5" y="64.8">15</text>
<text x="414.1" y="63">13</text>
<text x="421.5" y="63">14</text>
<text x="427" y="64.8">16 PA6</text>
<text x="427" y="61.3">14 PA4</text>
<text x="499.9" y="60.7">PA1513</text>
<text x="499.9" y="64.3">PB4</text>
<text x="507.3" y="64.8">15</text>
<text x="512.8" y="63">13</text>
<text x="520.3" y="63">14</text>
<text x="525.8" y="64.8">16 PB3</text>
<text x="525.8" y="61.3">14 PA14</text>
<text x="179.7" y="66.6">2</text>
<text x="184.1" y="68">GND</text>
<text x="194.3" y="71.5">BYP</text>
<text x="202.8" y="70.1">4</text>
<text x="401.1" y="67.8">PA7</text>
<text x="401.1" y="71.3">PB1</text>
<text x="408.5" y="68.3">17</text>
<text x="408.5" y="71.9">19</text>
<text x="414.1" y="66.6">15</text>
<text x="414.1" y="70.1">17</text>
<text x="421.5" y="70.1">18</text>
<text x="421.5" y="66.6">16</text>
<text x="427" y="71.9">20 PB2</text>
<text x="427" y="68.3">18 PB0</text>
<text x="496.4" y="71.3">BOOT0</text>
<text x="499.9" y="67.8">PB6</text>
<text x="507.3" y="68.3">17</text>
<text x="507.3" y="71.9">19</text>
<text x="512.8" y="66.6">15</text>
<text x="512.8" y="70.1">17</text>
<text x="520.3" y="70.1">18</text>
<text x="520.3" y="66.6">16</text>
<text x="525.8" y="71.9">20 PB7</text>
<text x="525.8" y="68.3">18 PB5</text>
<text x="179.7" y="73.6">3</text>
<text x="184.1" y="75">EN</text>
<text x="401.1" y="74.9">PB1021</text>
<text x="414.1" y="73.6">19</text>
<text x="414.1" y="77.2">21</text>
<text x="421.5" y="77.2">22</text>
<text x="421.5" y="73.6">20</text>
<text x="427" y="75.4">22 PB11</text>
<text x="499.9" y="74.9">PB9</text>
<text x="507.3" y="75.4">21</text>
<text x="512.8" y="73.6">19</text>
<text x="512.8" y="77.2">21</text>
<text x="520.3" y="77.2">22</text>
<text x="520.3" y="73.6">20</text>
<text x="525.8" y="75.4">22 PB8</text>
<text x="408.5" y="78.9">23</text>
<text x="414.1" y="80.7">23</text>
<text x="421.5" y="80.7">24</text>
<text x="427" y="78.9">24</text>
<text x="507.3" y="78.9">23</text>
<text x="512.8" y="80.7">23</text>
<text x="520.3" y="80.7">24</text>
<text x="525.8" y="78.9">24</text>
<text x="314.7" y="90.7">PA10</text>
<text x="314.7" y="94.3">PA9</text>
<text x="314.7" y="97.8">GND</text>
<text x="57.1" y="172.2">PC13</text>
<text x="193.6" y="171">LEDO4/I2S_WS/TIM1_BKIN/UART3_CK/I2C2_SMBAL/SPIM2_NSS0/SPIS2_NSS/PB12</text>
<text x="331.8" y="172.8">26</text>
<text x="331.8" y="169.2">25</text>
<text x="339.4" y="172.2">PB13</text>
<text x="339.4" y="168.7">PB12</text>
<text x="514" y="171.9">PB14</text>
<text x="57.1" y="175.8">PC14</text>
<text x="57.1" y="179.3">PC15</text>
<text x="212" y="174.5">LEDO5/I2S_SCLK/TIM1_CH1N/UART3_CTS/SPIM2_SCK/SPIS2_SCK/PB13</text>
<text x="233.8" y="178">LEDO6/TIM1_CH2N/UART3_RTS/SPIM2_MI/SPIS2_SO/PB14</text>
<text x="331.8" y="179.8">28</text>
<text x="331.8" y="176.3">27</text>
<text x="339.4" y="179.3">PB15</text>
<text x="339.4" y="175.8">PB14</text>
<text x="57.1" y="182.8">PD0</text>
<text x="238.7" y="181.6">LEDO7/I2S_SD0/TIM1_CH3N/SPIM2_MO/SPIS2_SI/PB15</text>
<text x="250.2" y="185.1">CMPA_P0/LEDO0/MCO/TIM1_CH1/UART1_CK/PA8</text>
<text x="331.8" y="183.3">29</text>
<text x="339.4" y="182.8">PA8</text>
<text x="57.1" y="189.9">NRST</text>
<text x="57.1" y="186.3">PD1</text>
<text x="258.9" y="188.6">CMPA_N0/LEDO1/TIM1_CH2/UART1_TX/PA9</text>
<text x="331.8" y="190.4">31</text>
<text x="331.8" y="186.9">30</text>
<text x="339.4" y="186.3">PA9</text>
<text x="339.4" y="189.9">PA10</text>
<text x="258.3" y="195.7">LEDO3/USBDM/TIM1_CH4/UART1_CTS/PA11</text>
<text x="273.5" y="192.2">LEDO2/TIM1_CH3/UART1_RX/PA10</text>
<text x="331.8" y="197.4">33</text>
<text x="331.8" y="193.9">32</text>
<text x="339.4" y="196.9">PA12</text>
<text x="339.4" y="193.4">PA11</text>
<text x="57.5" y="204">PA1</text>
<text x="57.5" y="200.4">PA0</text>
<text x="271.7" y="199.2">USBDP/TIM1_ETR/UART1_RTS/PA12</text>
<text x="339.4" y="200.4">PA13</text>
<text x="514" y="203.6">PB13</text>
<text x="57.5" y="207.5">PA2</text>
<text x="69.9" y="204.5">11</text>
<text x="69.9" y="208">12</text>
<text x="75.4" y="206.3">PA1/UART2_RTS/ADC_IN1/TIM2_CH2</text>
<text x="75.4" y="209.8">PA2/UART2_TX/ADC_IN2/TIM2_CH3</text>
<text x="57.5" y="221.6">PA3</text>
<text x="339.4" y="221.6">PA14</text>
<text x="57.5" y="225.1">PA4</text>
<text x="69.9" y="222.1">13</text>
<text x="69.9" y="225.7">14</text>
<text x="75.4" y="223.9">PA3/UART2_RX/ADC_IN3/TIM2_CH4</text>
<text x="75.4" y="227.4">PA4/QSPI_NSS0/SPIS1_NSS/UART2_CK/ADC_IN4</text>
<text x="203.4" y="227.4">CMPB_P3/I2C1_SMBAL/I2S_WS/QSPI_NSS0/SPIS1_NSS/TIM2_CH1_ETR/PA15</text>
<text x="331.8" y="225.7">38</text>
<text x="339.4" y="225.1">PA15</text>
<text x="57.5" y="232.2">PA6</text>
<text x="57.5" y="228.7">PA5</text>
<text x="69.9" y="229.2">15</text>
<text x="69.9" y="232.7">16</text>
<text x="75.4" y="231">PA5/QSPI_SCK/SPIS1_SCK/ADC_IN5</text>
<text x="225.2" y="231">CMPB_N3/I2S_SCLK/QSPI_SCK/SPIS1_SCK/SWO/TIM2_CH2/PB3</text>
<text x="331.8" y="232.7">40</text>
<text x="331.8" y="229.2">39</text>
<text x="339.4" y="232.2">PB4</text>
<text x="339.4" y="228.7">PB3</text>
<text x="57.5" y="235.7">PA7</text>
<text x="57.5" y="239.3">PB0</text>
<text x="69.9" y="236.3">17</text>
<text x="69.9" y="239.8">18</text>
<text x="75.4" y="234.5">PA6/QSPI_MI_IO1/SPIS1_SO/ADC_IN6/TIM3_CH1/TIM1_BKIN</text>
<text x="75.4" y="238">PA7/QSPI_MO_IO0/SPIS1_SI/ADC_IN7/TIM3_CH2/TIM1_CH1N</text>
<text x="211.2" y="238">CMPA_P2/I2S_SD1/QSPI_MO_IO0/SPIS1_SI/TIM3_CH2/I2C1_SMBAL/PB5</text>
<text x="248.8" y="234.5">CMPA_P1/QSPI_MI_IO1/SPIS1_SO/TIM3_CH1/PB4</text>
<text x="331.8" y="239.8">42</text>
<text x="331.8" y="236.3">41</text>
<text x="339.4" y="239.3">PB6</text>
<text x="339.4" y="235.7">PB5</text>
<text x="57.5" y="242.8">PB1</text>
<text x="69.9" y="243.3">19</text>
<text x="75.4" y="241.5">PB0/ADC_IN8/TIM3_CH3/TIM1_CH2N/QSPI_IO2/I2S_MCLK</text>
<text x="75.4" y="245.1">PB1/ADC_IN9/TIM3_CH4/TIM1_CH3N/QSPI_IO3</text>
<text x="230.7" y="245.1">CMPA_N2/SPIM2_NSS1/UART1_RX/TIM4_CH2/I2C1_SDA/PB7</text>
<text x="233.8" y="241.5">CMPA_N1/QSPI_NSS1/UART1_TX/TIM4_CH1/I2C1_SCL/PB6</text>
<text x="331.8" y="243.3">43</text>
<text x="339.4" y="242.8">PB7</text>
<text x="57.5" y="249.8">PB10</text>
<text x="57.5" y="246.3">PB2</text>
<text x="69.9" y="250.4">21</text>
<text x="331.8" y="250.4">45</text>
<text x="339.4" y="249.8">PB8</text>
<text x="339.4" y="246.3">BOOT0</text>
<text x="57.5" y="253.4">PB11</text>
<text x="69.9" y="253.9">22</text>
<text x="75.4" y="252.1">PB10/I2C2_SCL/UART3_TX/TIM2_CH3/TIM4_CH1/QSPI_NSS2</text>
<text x="75.4" y="255.7">PB11/I2C2_SDA/UART3_RX/TIM2_CH4/SPIM2_NSS1</text>
<text x="229.4" y="252.1">CMPB_N1/SPIM2_NSS2/UART1_CTS/I2C1_SCL/TIM4_CH3/PB8</text>
<text x="251" y="255.7">CMPB_N2/UART1_RTS/I2C1_SDA/TIM4_CH4/PB9</text>
<text x="331.8" y="253.9">46</text>
<text x="339.4" y="253.4">PB9</text>
<text x="514" y="291.8">PA0</text>
<text x="514" y="327.1">PA1</text>
<text x="134.8" y="353.6">PD0</text>
<text x="39.5" y="358.8">NRST</text>
<text x="147.8" y="359.7" transform="rotate(-90 147.8 359.7)">1</text>
<text x="237.1" y="357.1">PC14</text>
<text x="327" y="362.4">BOOT0</text>
<text x="397.6" y="362.4">PB2</text>
<text x="237.1" y="371.2">PC15</text>
<text x="154.9" y="375.9" transform="rotate(-90 154.9 375.9)">3</text>
<text x="134.8" y="378.2">PD1</text>
</g>
<g font-size="3.2" fill="#000080">
<text x="326.3" y="30.9">SWD</text>
<text x="416" y="34.5">P2</text>
<text x="514.8" y="34.5">P1</text>
<text x="42.3" y="49.3">USB</text>
<text x="79.4" y="52.2">C15</text>
<text x="190.1" y="51.8">U1</text>
<text x="245.5" y="50.3">R1</text>
<text x="59.3" y="57.4">R2</text>
<text x="66" y="59.2">33</text>
<text x="79.4" y="55.3">20pF</text>
<text x="245.5" y="57.7">1.5K</text>
<text x="59.3" y="60.9">R3</text>
<text x="66" y="62.7">33</text>
<text x="141.1" y="64.2">10u</text>
<text x="141.1" y="61">C1</text>
<text x="155.2" y="64.2">0.1u</text>
<text x="155.2" y="61">C2</text>
<text x="224" y="64.2">10u</text>
<text x="224" y="61">C3</text>
<text x="238.1" y="64.2">0.1u</text>
<text x="238.1" y="61">C4</text>
<text x="262.5" y="61">D1</text>
<text x="79.4" y="69.8">C16</text>
<text x="92.1" y="70.2">R4</text>
<text x="79.4" y="73">20pF</text>
<text x="92.1" y="73.4">1.5k</text>
<text x="177.1" y="84.6">ME6211C33M5G-N</text>
<text x="326.3" y="87">UART1</text>
<text x="47.3" y="167.1">R5</text>
<text x="176.1" y="163.6">U2</text>
<text x="500.9" y="165.7">LED1</text>
<text x="486.8" y="171">R6</text>
<text x="46.2" y="174.9">0R</text>
<text x="486.8" y="178">1.5k</text>
<text x="32" y="181.3">R11</text>
<text x="40.6" y="181">0R</text>
<text x="44.1" y="188.3">C5</text>
<text x="42.3" y="195.1">0.1u</text>
<text x="500.9" y="197.4">LED2</text>
<text x="31.9" y="202.5">R12</text>
<text x="40.6" y="202.8">0R</text>
<text x="486.8" y="201">R7</text>
<text x="486.8" y="209.8">10k</text>
<text x="368.7" y="213.1">C6</text>
<text x="368.7" y="216.2">0.1u</text>
<text x="33.8" y="267.8">0.1u</text>
<text x="34.9" y="264.2">C7</text>
<text x="74.5" y="269.5">WB32F10x_48P</text>
<text x="361.6" y="269.1">10u</text>
<text x="361.6" y="266">C8</text>
<text x="375.7" y="269.1">0.1u</text>
<text x="375.7" y="266">C9</text>
<text x="493.9" y="283.9">KEY1</text>
<text x="493.9" y="319.2">KEY2</text>
<text x="57.1" y="353.8">R8</text>
<text x="169.3" y="353.4">C10</text>
<text x="57.1" y="357">10k</text>
<text x="169" y="358">20pF</text>
<text x="271.6" y="356.9">C11</text>
<text x="363.4" y="355.1">J1</text>
<text x="257" y="362.7">X1</text>
<text x="271.3" y="361.5">12pF</text>
<text x="341.5" y="360.8">R9</text>
<text x="383.8" y="360.8">R10</text>
<text x="16.9" y="369.6">RESET</text>
<text x="58.2" y="369.7">C12</text>
<text x="159.5" y="371.2">12MHz</text>
<text x="159.7" y="367.9">X2</text>
<text x="255.7" y="369.4">32.768KHz</text>
<text x="271.6" y="371">C14</text>
<text x="341.1" y="367.8">10k</text>
<text x="383.5" y="367.8">10k</text>
<text x="58.2" y="372.9">0.1u</text>
<text x="271.3" y="375.6">12pF</text>
<text x="169" y="382.7">20pF</text>
<text x="169.3" y="378.1">C13</text>
</g>
<g font-size="3.2">
<text x="327.6" y="35.9">1</text>
<text x="327.6" y="40.1">2</text>
<text x="327.6" y="43.6">3</text>
<text x="327.6" y="47.2">4</text>
<text x="45.5" y="59.2">D-</text>
<text x="51.2" y="57.7">2</text>
<text x="44.3" y="62.7">D+</text>
<text x="51.2" y="61.3">3</text>
<text x="51.2" y="64.8">4</text>
<text x="42.1" y="69.7">GND</text>
<text x="45.6" y="66.2">ID</text>
<text x="51.2" y="68.3">5</text>
<text x="328.1" y="92.7">1</text>
<text x="328.1" y="99.7">3</text>
<text x="328.1" y="96.2">2</text>
<text x="71.9" y="193.9">8</text>
<text x="75.4" y="195.7">VSSA</text>
<text x="319.8" y="206.3">VSS_2</text>
<text x="331.8" y="204.5">35</text>
<text x="69.9" y="257.4">23</text>
<text x="331.8" y="257.4">47</text>
<text x="75.4" y="259.2">VSS_1</text>
<text x="319.8" y="259.2">VSS_3</text>
<text x="490.5" y="292.3">1</text>
<text x="490.5" y="288.8">2</text>
<text x="502.4" y="292.3">3</text>
<text x="502.4" y="288.8">4</text>
<text x="490.5" y="327.6">1</text>
<text x="490.5" y="324.1">2</text>
<text x="502.4" y="327.6">3</text>
<text x="502.4" y="324.1">4</text>
<text x="154.9" y="359.7" transform="rotate(-90 154.9 359.7)">4</text>
<text x="31.4" y="363.6" transform="rotate(-90 31.4 363.6)">4</text>
<text x="34.9" y="363.6" transform="rotate(-90 34.9 363.6)">3</text>
<text x="359.8" y="360.8">1</text>
<text x="359.8" y="364.3">3</text>
<text x="368.4" y="360.8">2</text>
<text x="368.4" y="364.3">4</text>
<text x="359.8" y="367.8">5</text>
<text x="368.4" y="367.8">6</text>
<text x="31.4" y="375.5" transform="rotate(-90 31.4 375.5)">2</text>
<text x="34.9" y="375.5" transform="rotate(-90 34.9 375.5)">1</text>
<text x="147.8" y="375.9" transform="rotate(-90 147.8 375.9)">2</text>
</g>
<g font-size="3.2" fill="#f00">
<text x="42.8" y="55.6">VCC</text>
<text x="51.2" y="54.2">1</text>
<text x="71.9" y="169.2">1</text>
<text x="75.4" y="171">VBAT</text>
<text x="71.9" y="197.4">9</text>
<text x="75.4" y="199.2">VDDA</text>
<text x="319.2" y="209.8">VDD_2</text>
<text x="331.8" y="208">36</text>
<text x="69.9" y="260.9">24</text>
<text x="75.4" y="262.7">VDD_1</text>
<text x="319.2" y="262.7">VDD_3</text>
<text x="331.8" y="260.9">48</text>
</g>
<g font-size="3.2" fill="#009cca">
<text x="71.9" y="172.8">2</text>
<text x="75.4" y="174.5">PC13-TAMPER-RTC</text>
<text x="71.9" y="190.4">7</text>
<text x="75.4" y="192.2">NRST</text>
<text x="69.9" y="201">10</text>
<text x="75.4" y="202.7">PA0/WKUP/UART2_CTS/ADC_IN0/TIM2_CH1_ETR</text>
<text x="272.7" y="202.7">CMPA_P3/QSPI_NSS1/SWDIO/PA13</text>
<text x="331.8" y="201">34</text>
<text x="272.3" y="223.9">CMPA_N3/QSPI_NSS2/SWCLK/PA14</text>
<text x="331.8" y="222.1">37</text>
<text x="69.9" y="246.8">20</text>
<text x="75.4" y="248.6">PB2/BOOT1</text>
<text x="319.2" y="248.6">BOOT0</text>
<text x="331.8" y="246.8">44</text>
</g>
<g font-size="3.2" fill="#c5008e">
<text x="71.9" y="176.3">3</text>
<text x="71.9" y="179.8">4</text>
<text x="75.4" y="178">PC14-OSC32_IN</text>
<text x="71.9" y="183.3">5</text>
<text x="75.4" y="181.6">PC15-OSC32_OUT</text>
<text x="75.4" y="185.1">OSC_IN/PD0</text>
<text x="71.9" y="186.9">6</text>
<text x="75.4" y="188.6">OSC_OUT/PD1</text>
</g>
<text font-size="3.2" fill="#f63" x="68.4" y="351.6">复位电路的上拉电阻不焊</text>
</svg>
